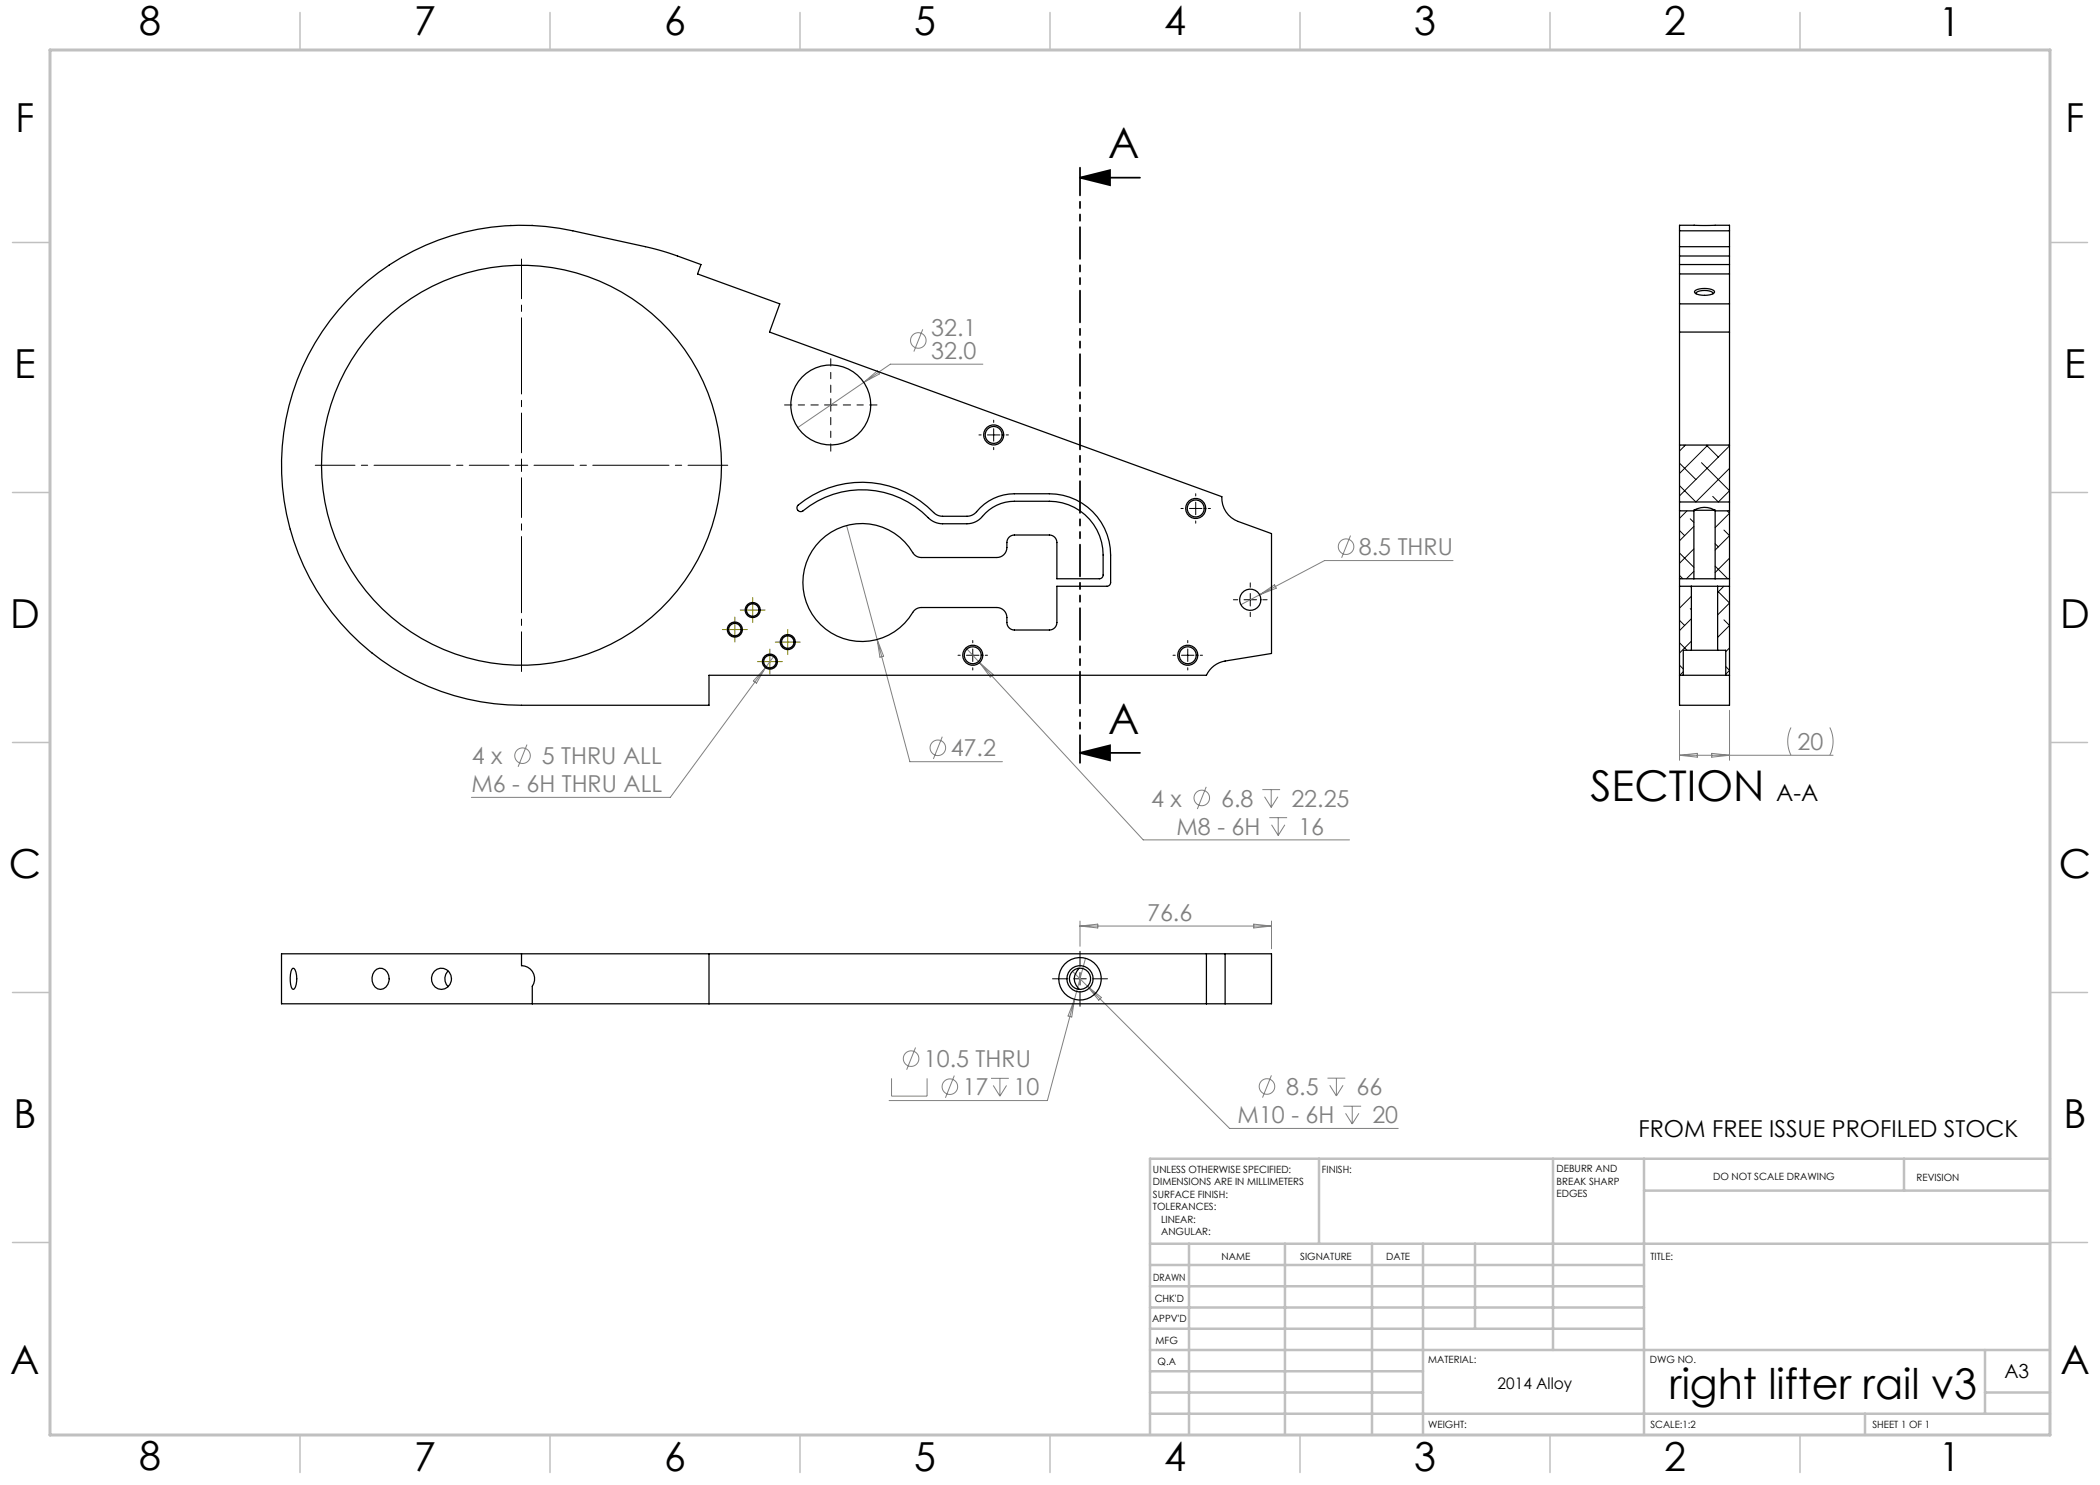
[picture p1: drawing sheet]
<svg xmlns="http://www.w3.org/2000/svg" width="420mm" height="297mm" viewBox="0 0 420 297" stroke-linecap="round" stroke-linejoin="round" font-family="sans-serif">
<g fill="none" stroke="#808080" stroke-width=".2">
<path d="M172.8 76.5l2.7-2.3 .4 .6zM184.6 65.9l-1.8 4.4M196.6 72.8h-18.5l-18.5 12.7M169.3 105.1l6.1 22.8M251.9 119l3-2 .4 .6zM270.1 107.1l-1.8 4.5M290.6 112.1h-25.7l-16.7 8.8M153.1 133.5l-1.8 3.1-.6-.4zM154.9 131.1l-20.8 28.4h-39.8M175.4 127.9l6.6 24.4h18.5M175.4 127.9l1.3 3.3-.7 .2zM193.2 129.6l2.7 2.9"/>
<path d="M195.9 132.5l32.7 35.5h41.3M195.9 132.5l2.7 2.4-.6 .5zM105.4 148.9l-1.8 4.5M188.5 147.3l-1.8 4.5M241.2 157.4l-1.7 4.4M252.5 157.9h3.5M252.9 159.3l1.3 2.2M254.2 157.9v3.6M255.6 159.3l-1.4 2.2M335.9 142.1v10M335.9 151.1h30.7M335.9 151.1l3.6-.4v.7z"/>
<path d="M342.3 150.7l3.6 .4-3.6 .3zM345.9 142.1v10M358.2 145.5a6.2 6.2 0 0 0 0 5.6M366 145.5a6.2 6.2 0 0 1 0 5.6M253.9 163.5h3.5M254.3 165l1.3 2.1M255.6 163.5v3.6M257 165l-1.4 2.1M214.5 194.3l3 3M214.9 199.9l-5.4 20.2h-31.7M214.9 199.9l-.6 3.5-.7-.2zM216 184.2v5.1"/>
<path d="M216 185.2h38.3M216 185.2l3.6-.4v.8zM217.1 191.7l-2.2 8.2M217.5 197.3l28.4 28.4h33.7M217.5 197.3l2.8 2.2-.6 .5zM250.7 184.8l3.6 .4-3.6 .4zM254.3 184.2v5.6M178.3 215.7v3.5h7.1v-3.5M183.1 209.5l-1.8 4.4M190.9 215.1l-1.8 4.5M198.2 215.7h3.6M198.6 217.1l1.4 2.1"/>
<path d="M200 215.7v3.5M201.3 217.1l-1.3 2.1M254.3 215.1l-1.8 4.4M265.5 215.6h3.6M265.9 217.1l1.4 2.1M267.3 215.6v3.6M268.6 217.1l-1.3 2.1M268.7 221.2h3.5M269.1 222.7l1.3 2.1M270.4 221.2v3.6M271.8 222.7l-1.4 2.1"/>
<circle cx="183.7" cy="68.1" r="1.56"/>
<circle cx="269.2" cy="109.3" r="1.56"/>
<circle cx="104.5" cy="151.1" r="1.56"/>
<circle cx="187.6" cy="149.6" r="1.56"/>
<circle cx="240.4" cy="159.6" r="1.56"/>
<circle cx="182.2" cy="211.7" r="1.56"/>
<circle cx="190" cy="217.3" r="1.56"/>
<circle cx="253.4" cy="217.3" r="1.56"/>
</g>
<path d="M216 35.5h12M216 35.5l6-1.5v3zM216 150.6h12M216 150.6l6-1.5v3z" fill="none" stroke="#000" stroke-width=".35"/>
<g fill="none" stroke="#000" stroke-width=".2" stroke-dasharray="15.2 1.3 1.3 1.3">
<path d="M196.2 87h-.4M198.7 84.5v-.5M198.7 89.5v.4M201.2 87h.5M239.1 99.2v-.5M236.6 101.7h-.4M239.1 104.2v.4M241.6 101.7h.5M247.6 119.9h-.9M250.1 117.4v-.8M252.6 119.9h.8M192.1 131.1h-.5"/>
<path d="M194.6 128.6v-.5M194.6 133.6v.4M197.1 131.1h.4M235.1 131.1h-.5M237.6 128.6v-.5M237.6 133.6v.4M240.1 131.1h.4M250.1 122.4v.9M213.5 195.8h-3M216 193.3v-3M216 198.3v3M218.5 195.8h3"/>
</g>
<path d="M101.8 93.1h-38.7M104.3 90.6v-38.8M104.3 95.6v38.7M106.8 93.1h38.8" fill="none" stroke="#000" stroke-width=".2" stroke-dasharray="15.2 1.3 1.3 1.3" stroke-dashoffset="7.3"/>
<path d="M166.2 78.5v-6.8M163.7 81h-6.8M166.2 83.5v6.7M168.7 81h6.7" fill="none" stroke="#000" stroke-width=".2" stroke-dasharray="15.2 1.3 1.3 1.3" stroke-dashoffset="13.8"/>
<g fill="none" stroke="#000" stroke-width=".2">
<path d="M166.2 79.7v2.5M103.1 93.1h2.5M104.3 91.8v2.5M164.9 81h2.5M197.5 87h2.5M198.7 85.7v2.5M335.9 97.1l3.3 3.3M335.9 92.6l3.3 3.3M336.8 89l.1 .2M337.1 89l-1.2 1.2M340.3 92.5l5.6 5.7-2.2 2.2-1.2-1.1M341.3 89l2.4 2.4"/>
<path d="M341.6 89l-5.7 5.7M345.8 89l.1 .2M345.9 93.7l-6.7 6.7M345.9 89.2l-10 10M237.9 101.7h2.5M239.1 100.4v2.5M248.8 119.9h2.5M250.1 118.7v2.5M335.9 115.1l.7 .7M335.9 110.6l2.9 2.9M335.9 106.1l1 1M337.4 102.2l-1.5 1.5"/>
<path d="M338.1 103.8l.7 .7M338.1 117.3l.2 .2M338.3 119.3l-2.4 2.3M338.8 109.8l-2.9 2.8M338.8 114.3l-1.5 1.5M338.8 105.3l-2.9 2.9M343 113.2l2.6 2.6M343 108.7l.7 .7M343.5 118.2l2.4 2.4-2.4 2.4M344.8 117.3l-1.3 1.2M344.8 106l1.1 1.1-2.9 2.9M345.4 102.2l.5 .4-2.9 2.9"/>
<path d="M345.9 111.6l-2.9 2.9M193.3 131.1h2.5M194.6 129.8v2.5M236.3 131.1h2.5M237.6 129.8v2.5M335.9 133l.8 .8M335.9 128.6l1.5 1.5M335.9 124.1l1 1M336.7 134.4l-.8 .7M338.1 121.7l.2 .3M338.3 123.7l-2.4 2.4M338.3 128.2l-2.4 2.4"/>
<path d="M343.5 127.2l.2 .1M344.8 124l1.1 1.1-2.4 2.4M345.2 133.3l.7 .8M345.9 129.6l-.7 .7M345.9 134.1l-.7 .7M214.8 195.8h2.5M216 194.5v2.5"/>
</g>
<path d="M216 33.5v119.1" fill="none" stroke="#000" stroke-width=".35" stroke-dasharray="6.3 1.3 1.3 1.3 1.3 1.3" stroke-dashoffset=".8"/>
<g fill="none" stroke="#808000" stroke-width=".2" stroke-dasharray="15.2 1.3 1.3 1.3">
<path d="M145.7 125.9h-1.2M147 124.7v-1.3M147 127.2v1.2M148.2 125.9h1.3M149.3 122h-1.3M150.5 120.8v-1.3M150.5 123.3v1.2M151.8 122h1.2M152.7 132.3h-1.2M154 131.1v-1.3M154 133.6v1.2M155.2 132.3h1.3"/>
<path d="M156.3 128.4h-1.2M157.6 127.2v-1.3M157.6 129.7v1.2M158.8 128.4h1.3"/>
</g>
<path d="M145.7 125.9h2.5M147 124.7v2.5M149.3 122h2.5M150.5 120.8v2.5M152.7 132.3h2.5M154 131.1v2.5M156.3 128.4h2.5M157.6 127.2v2.5" fill="none" stroke="#808000" stroke-width=".2"/>
<path d="M410 231.8v55.2h-187.2" fill="none" stroke="#c0c0c0" stroke-width=".2"/>
<g fill="none" stroke="#c0c0c0" stroke-width=".5">
<path d="M263.8 231.8v17M310.6 231.8v38.2M328.8 231.8v55.2M328.8 238.1h81.2M380.8 231.8v6.3M410 231.8h-180v55.2M230 248.8h180M230 257.3h98.8M230 253h98.8M237.8 248.8v38.2M257 248.8v38.2M274.4 248.8v38.2"/>
<path d="M284.6 248.8v38.2M295 248.8v17M230 265.8h98.8M230 261.5h98.8M230 278.5h54.6M230 274.3h54.6M230 270h180M397 278.5h13M397 270v12.8M230 282.8h180M373 282.8v4.2"/>
</g>
<g fill="none" stroke="#c0c0c0" stroke-width=".3">
<path d="M60 2.5v7.5M110 2.5v7.5M160 2.5v7.5M210 2.5v7.5M260 2.5v7.5M310 2.5v7.5M360 2.5v7.5M2.5 48.5h7.5M410 48.5h7.5M2.5 98.5h7.5M410 98.5h7.5M2.5 148.5h7.5"/>
<path d="M410 148.5h7.5M2.5 198.5h7.5M410 198.5h7.5M2.5 248.5h7.5M410 248.5h7.5M60 287v7.5M110 287v7.5M160 287v7.5M210 287v7.5M260 287v7.5M310 287v7.5M360 287v7.5"/>
</g>
<path d="M10 10h400v277h-400z" fill="none" stroke="#c0c0c0" stroke-width=".6"/>
<path d="M216 35.5l6-1.5v3zM216 150.6l6-1.5v3z" fill="#000"/>
<g fill="none" stroke="#000" stroke-width=".25">
<path d="M69.6 59.9a48 48 0 0 1 45-13.7l15.3 3.3 4.8 1.4 5.5 2-.7 1.9 16.5 6-2.1 5.6 90.5 32.9a5 5 0 0 0 3.3 5l6.6 2.4v24l-9.3 1.5a5 5 0 0 0-3.7 2.9h-99.5v6h-37.5a48 48 0 0 1-44.1-29.2 48 48 0 0 1 9.4-52zM77.8 53h.1M102.2 45.1h.1M106.4 45.1h.1M335.9 49.3v1.9M335.9 46.2v-1.1h10v1.1M335.9 46.2v3.1M335.9 51.2v49.2M335.9 54.8h10M335.9 51.2h10M335.9 52.9h10M335.9 49.3h10"/>
<path d="M335.9 46.2h10M339 58.2a4 4 0 0 1 3.8 0l.1 .2a2.04 2.04 0 0 1-2 .7l-1-.1a.79 .79 0 0 1-.9-.8zM339.2 58.8v-.2a3.1 3.1 0 0 1 3.4 0v.2M345.9 49.3v1.9M345.9 46.2v3.1M345.9 51.2v49.2M335.9 66.4h10M335.9 60.8h10M335.9 89h10M58 105.9h.1M159.7 101a20.2 20.2 0 0 1 27.4 1.8l1.2 .4 5.1 .1a2.5 2.5 0 0 0 1.9-1 9.8 9.8 0 0 1 7.6-3.5h7a12.2 12.2 0 0 1 12.2 12.2v5.5a.75 .75 0 0 1-.7 .8h-10v7.2a1.5 1.5 0 0 1-1.5 1.5h-7a1.5 1.5 0 0 1-1.5-1.5 2.41 2.41 0 0 0-1.3-2.8l-.7-.2h-15.1a2 2 0 0 0-1.8 1 11.8 11.8 0 0 1-17.8 2.9 11.8 11.8 0 0 1 .2-18.1 11.8 11.8 0 0 1 17.8 3.4l.6 .5 1 .3h15.1a2 2 0 0 0 2-2 2.03 2.03 0 0 1 .6-2.2l.9-.3h7a1.5 1.5 0 0 1 1.5 1.5v7.3h8.5a.75 .75 0 0 0 .7-.8 17.4 17.4 0 0 0-.7-7.8 10.8 10.8 0 0 0-10-6.9h-7a9 9 0 0 0-7 3.6l-.8 .5-1.3 .3-5.3 .1a4 4 0 0 1-2.8-1.3 18.7 18.7 0 0 0-25.3-1.2 .75 .75 0 0 1-.9-.4 .75 .75 0 0 1 .2-.9zM335.9 100.4v1.8"/>
<path d="M335.9 115.8v1.5M335.9 117.3v23.8h10v-23.8M335.9 115.8h2.9M335.9 117.3h2.4M335.9 102.2h2.9M335.9 102.2v13.6M335.9 100.4h10M338.3 117.3h5.2M338.3 117.3v12.8M338.8 115.8h4.2M338.8 102.2v13.6M338.8 102.1a4.1 4.1 0 0 1 4.2 0"/>
<path d="M338.8 102.1h4.2M338.8 102.1v.1M343 102.1v.1M343 115.8h2.9M343 102.2h2.9M343 102.2v13.6M343.5 117.3h2.4M343.5 117.3v12.8M345.9 100.4v1.8M345.9 115.8v1.5M345.9 102.2v13.6M74.4 130.6h.1"/>
<path d="M335.9 135.1h.8M336.7 135.1h8.5M338.3 130.1h5.2M338.3 130.1h-1.6v5M343.5 130.1h1.7v5M345.2 135.1h.7M58.4 193.8l.2-.2a1.25 1.25 0 0 1 .7 1.5l.1 .7a2.71 2.71 0 0 1-.7 2.1 1.69 1.69 0 0 1-.6-1.7v-1.4zM74.9 194.3a1.61 1.61 0 0 1 1.7-.6 1.61 1.61 0 0 1 1.1 1.4 2.12 2.12 0 0 1-1.6 2.8 2.19 2.19 0 0 1-1.2-3.6zM86.9 194.3a2.05 2.05 0 0 1 2.8 0 2.05 2.05 0 0 1 .1 2.8 2.05 2.05 0 0 1-2.8 .3 2.23 2.23 0 0 1-.1-3.1zM89.6 194.2a2.18 2.18 0 0 0 0 3.1M104.3 190.8v2.3a2.62 2.62 0 0 1 2.2 4.2v3.5M104.3 190.8h-48v10h50.2"/>
<path d="M104.3 190.8h137M141.8 190.8v10M215.8 193.6a2.77 2.77 0 0 0 0 4.3M241.3 190.8h3.7M241.3 190.8v10M245 190.8h9.3v10h-9.3M245 190.8v10M106.5 200.8h134.8M241.3 200.8h3.7"/>
<circle cx="104.3" cy="93.1" r="40"/>
<circle cx="166.2" cy="81" r="8"/>
<circle cx="198.7" cy="87" r="1.7"/>
<circle cx="198.7" cy="87" r="2.01"/>
<circle cx="239.1" cy="101.7" r="1.7"/>
<circle cx="239.1" cy="101.7" r="2.01"/>
<circle cx="250.1" cy="119.9" r="2.12"/>
<circle cx="147" cy="125.9" r="1.51"/>
<circle cx="147" cy="125.9" r="1.25"/>
<circle cx="150.5" cy="122" r="1.25"/>
<circle cx="150.5" cy="122" r="1.51"/>
<circle cx="154" cy="132.3" r="1.51"/>
<circle cx="154" cy="132.3" r="1.25"/>
<circle cx="157.6" cy="128.4" r="1.25"/>
<circle cx="157.6" cy="128.4" r="1.51"/>
<circle cx="194.6" cy="131.1" r="2.01"/>
<circle cx="194.6" cy="131.1" r="1.7"/>
<circle cx="237.6" cy="131.1" r="2.01"/>
<circle cx="237.6" cy="131.1" r="1.7"/>
<circle cx="216" cy="195.8" r="4.2"/>
<circle cx="216" cy="195.8" r="2.12"/>
<circle cx="216" cy="195.8" r="2.63"/>
</g>
<g font-size="8.5">
<text x="221.7" y="31.7">A</text>
<text x="221.7" y="146.7">A</text>
<text x="318.1" y="160.2">SECTION</text>
<text x="333.8" y="279.7">right lifter rail v3</text>
</g>
<g font-size="8">
<text x="27.8" y="7">8</text>
<text x="82.8" y="7.1">7</text>
<text x="132.8" y="7.1">6</text>
<text x="182.8" y="7.1">5</text>
<text x="232.8" y="7.1">4</text>
<text x="282.8" y="7.1">3</text>
<text x="332.8" y="7.1">2</text>
<text x="387.8" y="7.1">1</text>
<text x="3.1" y="26.4">F</text>
<text x="413.1" y="26.3">F</text>
<text x="2.9" y="75.6">E</text>
<text x="412.9" y="75.6">E</text>
<text x="2" y="125.6">D</text>
<text x="412" y="125.6">D</text>
<text x="1.8" y="175.6">C</text>
<text x="411.8" y="175.6">C</text>
<text x="2.7" y="225.6">B</text>
<text x="412.7" y="225.6">B</text>
<text x="2.1" y="274.9">A</text>
<text x="412.1" y="274.8">A</text>
<text x="27.8" y="294">8</text>
<text x="82.8" y="294.1">7</text>
<text x="132.8" y="294.1">6</text>
<text x="182.8" y="294.1">5</text>
<text x="232.8" y="294.1">4</text>
<text x="282.8" y="294.1">3</text>
<text x="332.8" y="294.1">2</text>
<text x="387.8" y="294.1">1</text>
</g>
<g font-size="4.7" fill="#808080">
<text x="186.2" y="67.3">32.1</text>
<text x="186.2" y="71.8">32.0</text>
<text x="271.8" y="111">8.5 THRU</text>
<text x="94.4" y="152.9">4 x</text>
<text x="108.4" y="152.9">5 THRU ALL</text>
<text x="190.1" y="151.3">47.2</text>
<text x="359.5" y="150">20</text>
<text x="94.3" y="158.5">M6 - 6H THRU ALL</text>
<text x="230.2" y="161.3">4 x</text>
<text x="244.2" y="161.3">6.8</text>
<text x="258.3" y="161.3">22.25</text>
<text x="235.3" y="166.9">M8 - 6H</text>
<text x="259.7" y="166.9">16</text>
<text x="229.4" y="184.2">76.6</text>
<text x="184.8" y="213.4">10.5 THRU</text>
<text x="192.5" y="219">17</text>
<text x="202.7" y="219">10</text>
<text x="257.3" y="219">8.5</text>
<text x="271.3" y="219">66</text>
<text x="247.5" y="224.6">M10 - 6H</text>
<text x="274.5" y="224.6">20</text>
</g>
<g font-size="4.7">
<text x="355.2" y="160.2">A-A</text>
<text x="327.7" y="227.4">FROM FREE ISSUE PROFILED STOCK</text>
</g>
<text font-size="3.9" x="400.9" y="275.5">A3</text>
<text font-size="3.2" x="299.5" y="277.9">2014 Alloy</text>
<g font-size="2">
<text x="230.6" y="234.6">UNLESS OTHERWISE SPECIFIED:</text>
<text x="230.6" y="237.1">DIMENSIONS ARE IN MILLIMETERS</text>
<text x="230.6" y="239.6">SURFACE FINISH:</text>
<text x="264.4" y="234.6">FINISH:</text>
<text x="311.3" y="234.5">DEBURR AND</text>
<text x="311.3" y="237">BREAK SHARP</text>
<text x="311.3" y="239.5">EDGES</text>
<text x="342.6" y="236">DO NOT SCALE DRAWING</text>
<text x="383.3" y="236.2">REVISION</text>
<text x="230.6" y="242.1">TOLERANCES:</text>
<text x="232.2" y="244.6">LINEAR:</text>
<text x="232.2" y="247.1">ANGULAR:</text>
<text x="244.3" y="252">NAME</text>
<text x="260" y="251.9">SIGNATURE</text>
<text x="277.2" y="251.9">DATE</text>
<text x="330.1" y="251.9">TITLE:</text>
<text x="230.6" y="256.1">DRAWN</text>
<text x="230.9" y="260.3">CHK'D</text>
<text x="230.4" y="264.4">APPV'D</text>
<text x="231.1" y="268.8">MFG</text>
<text x="231.5" y="273">Q.A</text>
<text x="285.6" y="272.5">MATERIAL:</text>
<text x="330" y="272.5">DWG NO.</text>
<text x="285.6" y="285.5">WEIGHT:</text>
<text x="330.1" y="285.6">SCALE:1:2</text>
<text x="374.5" y="285.6">SHEET 1 OF 1</text>
</g>
</svg>
